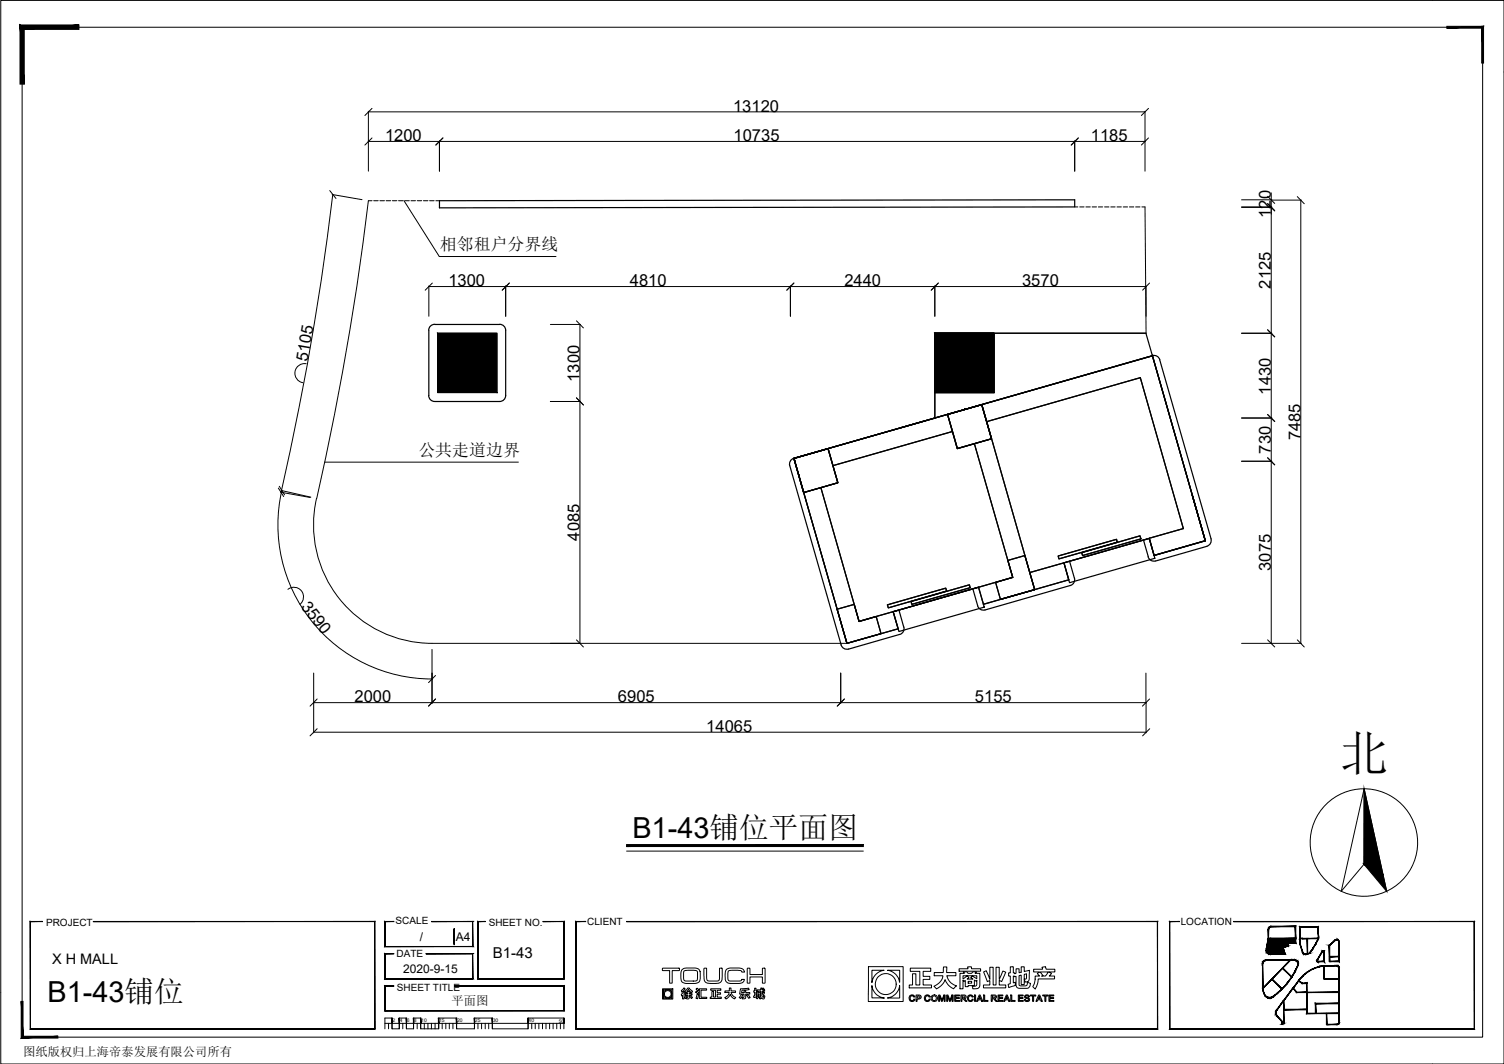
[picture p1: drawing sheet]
<svg xmlns="http://www.w3.org/2000/svg" width="420mm" height="297mm" viewBox="0 0 420 297" stroke-linecap="round" stroke-linejoin="round" font-family="sans-serif">
<!-- layer: 0 -->
<g fill="none" stroke="#000" stroke-width=".28">
<path d="M.2 .1h420v296.9h-420zM6.2 7.6h408v281.9h-408zM103.9 38.5l-2 2M103.9 30.3l-2 1.9M123.7 38.5l-1.9 2M301.2 38.5l-1.9 2M320.8 38.5l-1.9 2M320.8 30.3l-1.9 1.9M92.1 53.2l1.8 2.2M354.1 54.8l2 2M354.1 56.8l2 2M354.1 56.9l2 2"/>
<path d="M362.4 54.9l2 2M120.8 79l-2 2M142.3 79l-2 2M221.8 79l-2 2M262.1 79l-2 2M321.1 79l-1.9 2M161 89.6l2 2M354.1 92.1l2 2M161 111.1l2 2M354.1 115.7l2 2M77.8 136.3l1.4 2.3M78 135.7l1.5 2.5"/>
<path d="M354.1 127.8l2 2M161 178.6l2 2M354.1 178.6l2 2M362.4 178.6l2 2M88.6 195.1l-2 2M121.7 195.1l-2 2M121.7 188.6l-2 2M235.9 195.1l-2 2M321.1 195.1l-1.9 2M88.6 203.4l-2 2M321.2 203.4l-2 2M175 237.6h66.2"/>
<path d="M381.1 220.2l-.1 21.1-6.3 7.5zM381.1 220.2l6.3 28.7M107.5 285.7h50v1.5M108.5 285.7v1.5M109.5 285.7v1.5M111.5 285.7v1.5M112.5 285.7v1.5M113.5 285.7v1.5M115.5 285.7v1.5M116.5 285.7v1.5M117.5 285.7v1.5M118.5 285.7v1.5"/>
<path d="M119.5 285.7v1.5M120.5 285.7v1.5M121.5 285.7v1.5M122.6 285.7v1.5M123.5 285.7v1.5M124.5 285.7v1.5M125.5 285.7v1.5M126.5 285.7v1.5M127.6 285.7v1.5M132.5 285.7v1.5M133.5 285.7v1.5M134.5 285.7v1.5"/>
<path d="M135.6 285.7v1.5M136.5 285.7v1.5M137.5 285.7v1.5M147.5 285.7v1.5M148.5 285.7v1.5M149.5 285.7v1.5M150.5 285.7v1.5M151.6 285.7v1.5M152.5 285.7v1.5M153.5 285.7v1.5M154.5 285.7v1.5M155.5 285.7v1.5"/>
<path d="M156.5 285.7v1.5M157.5 284.2h-10v3h-10v-3h-5v3h-4.9v-3h-5v3h-5.1v-3h-2v3h-2v-3h-2v3h-2v-3h-2v3"/>
<circle cx="381" cy="235.2" r="15"/>
</g>
<g fill="#000" stroke="#000" stroke-width=".28">
<path d="M371.3 263.9h.2z"/>
<path d="M413.9 7.9v9.7h.5zM413.9 7.9l.5-.5v10.2zM404.2 7.9h9.7l.5-.5zM404.2 7.4h10.2l-10.2 .5z"/>
<path d="M5.6 7v16.5h1.2zM5.6 7l1.2 1.2v15.3zM5.6 7l1.2 1.2 15.3-1.2zM6.8 8.2l15.3-1.2v1.2z"/>
<path d="M175 235.8v.5l66.2-.5zM175 236.3l66.2-.5v.5z"/>
<path d="M381.1 220.2l5.2 23.9-5.3-2.8zM381 241.3l6.4 7.6-1.1-4.8z"/>
<path d="M26.1 257.2h78.6zM26.1 257.3l78.6-.1zM104.7 257.2v30.1zM104.6 257.3l.1 30zM8.5 287.3h96.2zM8.5 287.3l96.1-.1zM8.5 257.2v30.1zM8.5 257.2v30zM8.5 257.2h3.4zM8.5 257.3l3.4-.1z"/>
<path d="M120.6 257.2h11.5zM120.6 257.3l11.5-.1zM132 257.3l.1 7zM132 257.3l.1 7zM107.5 264.3h24.6zM107.5 264.3l24.5-.1zM107.5 257.2v7.1zM107.5 257.2l.1 7zM107.5 257.2h2.5zM107.6 257.3l2.4-.1z"/>
<path d="M126.9 259.3v4.4zM126.9 259.3v4.4z"/>
<path d="M151.7 257.2h5.9zM151.7 257.3l5.9-.1zM157.6 257.2v16.1zM157.5 257.3l.1 16zM133.5 273.3h24.1zM133.5 273.3l24-.1zM133.5 257.2v16.1zM133.5 257.2l.1 16zM133.5 257.2h2.1zM133.6 257.3l2-.1z"/>
<path d="M175 257.2h148.4zM175 257.3l148.4-.1zM323.4 257.2v30.1zM323.3 257.3l.1 30zM160.9 287.3h162.5zM160.9 287.3l162.4-.1zM160.9 257.2v30.1zM160.9 257.2l.1 30zM160.9 257.2h2.7zM161 257.3l2.6-.1z"/>
<path d="M344.6 257.2h67.3zM344.6 257.3l67.3-.1zM411.9 257.2v30.1zM411.9 257.3v30zM326.7 287.3h85.2zM326.7 287.3l85.2-.1zM326.7 257.2v30.1zM326.7 257.2l.1 30zM326.7 257.2h2.8zM326.8 257.3l2.7-.1z"/>
<path d="M354.3 259.4l.1 2.5 .1-2.4zM354.3 259.4l-.1 2.7zM354.4 261.9l-.2 .2 .8-.2zM354.2 262.1l.8-.2zM355 261.9h6.8zM355 262.1h7z"/>
<path d="M354.6 258.8l.4-.2v.1zM354.6 258.8l.2 .1 .2-.2zM354.6 258.8l.2 .1-.4 .2zM354.4 259.1l.4-.2zM354.4 259.1l-.1 .3zM354.5 259.2l-.2 .2 .2 .1z"/>
<path d="M5.9 279.6l.5 9.7v-9.7zM5.9 279.6l.5 9.7-.5 .5zM6.4 289.3l-.5 .5 10.3-.5zM5.9 289.8l10.3-.5v.5z"/>
<path d="M119 266.2h13.1zM119 266.3l13.1-.1zM132 266.3l.1 7zM132 266.3l.1 7zM107.5 273.3h24.6zM107.5 273.3l24.5-.1zM107.5 266.2v7.1zM107.5 266.2l.1 7zM107.5 266.2h2.5zM107.6 266.3l2.4-.1z"/>
<path d="M127 275.2h30.6zM127 275.3l30.6-.1zM157.6 275.2v7zM157.5 275.3l.1 6.9zM107.5 282.2h50.1zM107.5 282.2l50-.1zM107.5 275.2v7zM107.5 275.2l.1 6.9zM107.5 275.2h2.5zM107.6 275.3l2.4-.1z"/>
<path d="M352.7 269l.1 6.9zM352.7 269l.1 6.9z"/>
<path d="M352.7 275.9l.1 .7zM352.8 275.9l.1 .7zM352.8 276.6l.3 .8zM352.9 276.6l.2 .8zM353.1 277.4l.1-.1 .2 .8zM353.2 277.3l.2 .8 .1-.1z"/>
<path d="M353.4 278.1l.1-.2 .3 .5zM353.5 277.9l.3 .5zM353.9 278.2l.3 .4-.4-.2zM353.9 278.2l.3 .4 .1-.2zM354.3 278.4l.4 .2h-.5zM354.3 278.4l.4 .2v-.1zM354.7 278.5h.5l-.5 .1zM354.7 278.5h.5v-.1zM355.2 278.4l.4-.1-.4 .2zM355.2 278.4l.4-.1z"/>
<path d="M353.7 264.9v.4zM353.9 264.9l-.2 .4h.2zM353.7 265.3h.2v.5zM353.9 265.3v.5zM353.9 265.8l.1-.1 .1 .4zM354 265.7l.1 .4zM354.2 266l.3 .3-.4-.2zM354.2 266l.3 .3v-.2zM354.5 266.1l.4 .2h-.4zM354.5 266.1l.4 .2z"/>
<path d="M354.4 262l-.5 2.9zM354.2 262l-.5 2.9z"/>
<path d="M353.5 268h.4zM353.5 268l.4 .1zM353.1 268.3l.4-.3zM353.1 268.3l.1 .1 .3-.2zM353.1 268.3l.1 .1-.4 .2zM352.8 268.6l.4-.2zM352.8 268.6l.1 .1-.2 .3zM352.9 268.7l-.2 .3z"/>
<path d="M353.9 268h7zM353.9 268.1l7-.1z"/>
<path d="M354.9 266.2h3.9zM354.9 266.3h4.1zM358.4 264.4l.4 1.8 .2 .1zM358.4 264.4l.6 1.9zM358.4 264.4l.1 .2 1.3-.6zM358.5 264.6l1.3-.6 .1 .1zM359.8 263.2l.1 .9zM359.8 263.2l.1 .9zM359.8 263.2l.1 .1 1.9-.1zM359.9 263.3l1.9-.1 .2 .1zM361.8 262.1v1.1l.2 .1zM361.8 262.1l.2-.2v1.4zM354.3 262.1l7.7-.2zM354.3 261.9h7.7z"/>
<path d="M355.4 273.2l-.1 .2 2.9 2.7zM355.3 273.4l2.9 2.7-.1 .1z"/>
<path d="M355.6 278.2l1.4-.9-1.4 1zM355.6 278.2l1.4-.9-.2-.1zM356.8 277.2l1.3-1-1.1 1.1zM356.8 277.2l1.3-1zM358.1 276.1l1.6-1.5zM359.5 274.5l-1.4 1.6 1.6-1.5zM361 272.7l-1.3 1.9-.2-.1zM360.8 272.7l-1.3 1.8 1.5-1.8zM362 271.1l-1 1.6h-.2zM361.8 271l-1 1.7 1.2-1.6zM362.7 269.4l-.7 1.7-.2-.1zM362.6 269.3l-.8 1.7z"/>
<path d="M358.4 270.2l-.1 .1 2.6 2.4zM358.3 270.3l2.6 2.4z"/>
<path d="M353.9 264.5l4.7 .4-.2-.4zM353.9 264.5l4.7 .4h-4.8z"/>
<path d="M361.2 275.7l-2.6 3.6h.1zM361.2 275.7l.2 .1-2.7 3.5z"/>
<path d="M353.8 264.9l4.8 .2v-.2zM353.8 264.9l4.8 .2h-4.8z"/>
<path d="M353.8 265.1l4.8 .2v-.2zM353.8 265.1l4.8 .2h-4.8z"/>
<path d="M353.8 265.3l4.9 .2-.1-.2zM353.8 265.3l4.9 .2h-4.9z"/>
<path d="M353.8 265.5l5 .2-.1-.2zM353.8 265.5l5 .2h-4.9z"/>
<path d="M353.9 265.7l4.9 .2v-.2zM353.9 265.7l4.9 .2h-4.8z"/>
<path d="M354 265.9l4.9 .1zM354 265.9l4.9 .1z"/>
<path d="M354.2 266l4.7 .1zM354.2 266l4.7 .1z"/>
<path d="M354.3 266.1l4.6 .1zM354.3 266.1l4.6 .1z"/>
<path d="M354.5 266.2l4.4 .1zM354.5 266.2l4.4 .1z"/>
<path d="M354.7 266.3h4.2zM354.7 266.3h4.2z"/>
<path d="M354.1 263.3h5.7zM354.1 263.3h7.8z"/>
<path d="M354.1 263.3l5.7 .2v-.2zM354.1 263.3l5.7 .2h-5.7z"/>
<path d="M354.1 263.5l5.7 .6v-.6zM354.1 263.5l5.7 .6h-5.9z"/>
<path d="M353.9 264.1l4.5 .4 1.4-.4zM353.9 264.1l4.5 .4h-4.5z"/>
<path d="M360.5 268l-7.7 8 7.8-7.9zM360.5 268l-7.7 8-.1-.1z"/>
<path d="M360.9 268.1l.6-.1zM360.9 268h.6z"/>
<path d="M361.8 258.7v3.2l.2 .2zM361.8 258.7l.2-.1v3.5zM355 258.7h6.8l.2-.1zM355 258.6h7l-7 .1z"/>
<path d="M354.3 262l7.6 1.3v-1.3zM354.3 262l7.6 1.3h-7.8z"/>
<path d="M362.7 268.8l-.1 .6zM362.5 268.9l.1 .5 .1-.6zM362.5 268.4l.2 .4-.2 .1zM362.3 268.5l.2 .4v-.5zM362 268.1l.5 .3-.2 .1zM362 268.1l.3 .4zM361.5 268l.5 .2zM361.5 268l.5 .2z"/>
<path d="M363.1 273.3l-1.7 2.5 1.8-2.4zM363.1 273.3l-1.7 2.5-.2-.1z"/>
<path d="M363.1 262l.1 1.3zM363.1 262l.1 1.3zM363.1 263.3l.8 2.5zM363.1 263.3l.7 2.6z"/>
<path d="M363.8 265.9l.2 .3zM363.9 265.8l.1 .4 .2-.1zM364 266.2l.2-.1 .2 .2zM364.2 266.1l.2 .2z"/>
<path d="M364.4 266.2h.8zM364.4 266.3l.8-.1z"/>
<path d="M365.2 262l.1 4.2zM365.2 262v4.3zM365.3 266.2l-.1 .1zM365.2 266.3l.2-.1z"/>
<path d="M365.4 266.2h.5zM365.4 266.2h.5z"/>
<path d="M366.8 264.9l-.9 1.3-.1-.1zM366.7 264.8l-.9 1.3 1-1.2zM367.7 263.5l-.9 1.4-.1-.1zM367.5 263.4l-.8 1.4 1-1.3zM368.4 262l-.7 1.5-.2-.1zM368.3 262l-.8 1.4z"/>
<path d="M367.9 267.9l.1 .1-.1 .1zM367.9 268.1l.1-.1zM367.9 268.1v.2zM368 268.1l-.1 .2zM367.9 268.3l.1-.1v.2zM368 268.2v.2zM368.1 268.3l.1 .2zM368.1 268.3l.1 .2z"/>
<path d="M369.4 265.6l-1.5 2.3 .1 .1zM369.4 265.6l.1 .1-1.5 2.3z"/>
<path d="M368.1 258.8l.3 2.9zM368.2 258.7l.2 3zM363.2 258.8l5-.1zM363.1 258.7h5.1zM363.1 258.7l.1 3.2zM363.1 258.7v3.4zM363.2 261.9l-.1 .2 .7-.2zM363.1 262.1l.7-.2zM363.8 261.9h4.5zM363.8 262.1l4.5-.2z"/>
<path d="M368.4 261.7v.3zM368.3 261.7v.3z"/>
<path d="M369.5 265.5h.2zM369.5 265.5h.2zM369.5 265.5l.1 .1h-.2zM369.4 265.6h.2z"/>
<path d="M369.7 265.4h.2zM369.7 265.5l.2-.1z"/>
<path d="M369.8 269.6v3.7h.2zM369.8 269.6h.2v3.7z"/>
<path d="M369.8 265.5v2.7h.2zM369.8 265.5h.2v2.7z"/>
<path d="M368.6 269.8l1.3-.2zM368.6 269.8v.1l1.3-.2zM367.3 270.2l1.3-.4v.1zM367.3 270.2l1.3-.3zM366.1 270.7l1.2-.5zM366.1 270.7l1.2-.4zM365 271.5l1.1-.8zM365 271.5l1.1-.6zM363.9 272.4l1.1-.8zM363.9 272.4h.2l.9-.8zM363.9 272.4h.2l-1 .9zM363.1 273.3l.1 .1 .9-1z"/>
<path d="M369.9 273.2h4.2zM369.9 273.3l4.2-.1z"/>
<path d="M369.8 268.2l.2 .3v-.3zM369.8 268.2l.2 .3zM368.2 268.5h1.8l-.2-.2zM368.2 268.3h1.6l-1.6 .2z"/>
<path d="M371.4 267v.2l2.7-.2zM371.4 267.2l2.7-.2v.2z"/>
<path d="M371.3 263.9l.2 4.5v-4.5zM371.3 263.9l.2 4.5h-.2z"/>
<path d="M371.5 263.9l1.6-1.4-.1-.1zM371.4 263.8l1.6-1.4z"/>
<path d="M369.9 269.7l3.5-.1zM369.9 269.6h3.5z"/>
<path d="M374 270.2l.1 6.8zM374 270.2l.1 6.8z"/>
<path d="M374 262.8l.1 4.3zM374 262.8l.1 4.3z"/>
<path d="M365 277.1l9.1-.1zM365 277h9.1zM362.2 277.1l2.8-.1zM362.2 277h2.8l-2.8 .1zM361.2 275.9l1 1.2v-.1zM361.2 275.9l.1-.1 .9 1.2z"/>
<path d="M374 269.9l.1 .3zM373.9 270l.1 .2v-.3zM373.8 269.6l.2 .3-.1 .1zM373.8 269.6l.1 .4zM373.4 269.6h.4l-.1 .2zM373.4 269.6l.3 .2z"/>
<path d="M373.9 262.5l.2 .2zM373.9 262.5l.1 .3zM373.7 262.3l.1 .3zM373.7 262.3l.1 .3zM373.3 262.3h.4l-.1 .2zM373.3 262.3l.3 .2zM373 262.4l.3-.1zM373 262.4h.3z"/>
<path d="M374 267.1l.1 1.4zM374 267.1l.1 1.4zM371.4 268.5h2.7l-.1-.2zM371.4 268.3h2.6l-2.6 .2z"/>
<path d="M109.5 284.2l.1 1.5zM109.5 284.2l.1 1.5z"/>
<path d="M111.5 284.2l.1 1.5zM111.5 284.2l.1 1.5z"/>
<path d="M113.5 284.2l.1 1.5zM113.5 284.2l.1 1.5z"/>
<path d="M115.5 284.2l.1 1.5zM115.5 284.2l.1 1.5z"/>
<path d="M117.5 284.2l.1 1.5zM117.5 284.2l.1 1.5z"/>
<path d="M122.5 284.2l.1 1.5zM122.5 284.2l.1 1.5z"/>
<path d="M127.5 284.2l.1 1.5zM127.5 284.2l.1 1.5z"/>
<path d="M132.5 284.2l.1 1.5zM132.5 284.2l.1 1.5z"/>
<path d="M137.5 284.2l.1 1.5zM137.5 284.2l.1 1.5z"/>
<path d="M147.5 284.2l.1 1.5zM147.5 284.2l.1 1.5z"/>
<path d="M157.5 284.2l.1 1.5zM157.5 284.2l.1 1.5z"/>
<path d="M356.4 282.2l-.1 .5zM356.5 282.3l-.2 .4h.2zM356.3 282.7h.2l-.1 .5zM356.5 282.7l-.1 .5zM356.4 283.2l.3 .5zM356.6 283.2l.1 .5z"/>
<path d="M358.6 279.3l-2.2 2.9 .1 .1zM358.6 279.3h.1l-2.2 3z"/>
<path d="M358.6 281.8l.1 4zM358.6 281.8l.1 4zM358.6 279.3l.1 2.5zM358.6 279.3l.1 2.5z"/>
<path d="M358.1 285.9h.5v-.2zM358.1 285.9l.5-.2zM358.1 285.3v.6l.2-.2zM358.1 285.3h.2v.4zM356.7 283.7l1.4 1.6h.2zM356.7 283.7l1.6 1.6z"/>
<path d="M358.6 281.8v.1l6.4-.1zM358.6 281.9l6.4-.1 .1 .1zM365 274.6l.1 7.3zM365.1 274.4v7.5zM363.7 274.6h1.3l.1-.2zM363.8 274.4h1.3l-1.4 .2zM362.8 273.8l.9 .8 .1-.2zM362.8 273.7l1 .7-1-.6z"/>
<path d="M365 281.8l.1 1.1zM365 281.8v1.2zM365.1 282.9l-.1 .1 9.1-.1zM365 283l9.1-.1z"/>
<path d="M367.5 280.1v2.8h.1zM367.5 280.1l.1 .1v2.7zM367.5 280.1l.1 .1 6.5-.1zM367.6 280.2l6.5-.1v.1z"/>
<path d="M370.6 285.9h2.9zM370.6 286.1l2.9-.2z"/>
<path d="M370.5 282.9l.2 3.1zM370.5 282.9l.2 3.1z"/>
<path d="M373.5 285.9l.3 .1zM373.5 285.9l.3 .1zM373.7 285.9l.3-.2zM373.9 285.7l-.2 .2zM374.1 285.4l-.2 .3zM374 285.4l-.1 .3z"/>
<path d="M374 280.1l.1 5.3zM374 280.1l.1 5.3zM374 277l.1 3.1zM374 277l.1 3.1z"/>
</g>
<g fill="none" stroke="#000" stroke-width=".34">
<path d="M122.8 56l177.4-.2v2l-177.4 .2zM119.8 92.2v18.2a1.67 1.67 0 0 0 1.7 1.7h18.1a1.67 1.67 0 0 0 1.7-1.7v-18.2M121.4 90.5a1.67 1.67 0 0 0-1.6 1.7M121.5 90.6h18.1M122.3 93h16.5v16.6h-16.5zM139.6 90.5a1.67 1.67 0 0 1 1.7 1.7M261.2 93h16.5v16.6h-16.5zM320.2 93h-59v23.7l-39.4 11.3M321.9 99.3a1.63 1.63 0 0 1 2.1 1.1l14.3 50a1.67 1.67 0 0 1-1.1 2.1M321.9 99.3l-70.7 20.2 70.7-20.2 12.6 43.7M321.9 99.3l14.8 51.6-14.3 4.2 14.3-4.2M321.9 99.3l-1.8-6.3h-58.9v23.7"/>
<path d="M321.9 99.3l14.8 51.7-14.3 4.1-1.3-4.8M321.9 99.3l14.8 51.7M321.9 99.3l-100.1 28.7M258.7 117.4l-36.9 10.6 14.8 51.6M264.7 115.7l9.6-2.7 2.7 9.5-9.5 2.7zM264.7 115.7l9.5-2.7 2.8 9.5-9.6 2.8zM274.3 112.9l14.8 51.7M275.6 117.7l43-12.3 12 42.2-9.5 2.7M221.8 127.9a1.67 1.67 0 0 0-1.2 2.1l14.4 50.1M221.8 128l9.6-2.7 2.7 9.5-9.6 2.7zM221.8 128l9.5-2.7 2.8 9.5-9.6 2.7zM221.8 128l14.8 51.6"/>
<path d="M221.8 128h.1M229.3 136.1l10.7 37.4 33.3-9.6M266.1 120.5l-33.4 9.5M272.2 123.9l10.7 37.3-9.6 2.7M281.6 156.4l4.7-1.3 2.8 9.5-9.6 2.7-1.4-4.7 4.8-1.4zM295.6 155.2l16.3-4.6 .2 .8-16.3 4.6zM297.2 157.1l23.9-6.8 1.5 5.6-23.8 6.8zM297.2 157.1l-9.5 2.7M297.2 157.1l1.4 4.8M298.8 156.7l1.4 4.7a1.67 1.67 0 0 1-1.2 2.1M302.2 154.3l16.3-4.7 .2 .8-16.3 4.7zM319.4 150.8l1.4 4.7"/>
<path d="M320.7 155.4a1.67 1.67 0 0 0 2.1 1.2M321.1 150.3l-23.9 6.8M337.2 152.5l-14.4 4.1M233.8 170.1l4.8-1.4 1.4 4.8 4.8-1.4 1.3 4.8-9.5 2.7zM247.9 168.9l16.3-4.7 .3 .8-16.3 4.7zM249.5 170.8l23.8-6.9 1.7 5.6-23.9 6.8zM250.3 170.5l-.8 .3 1.4 4.7-14.3 4.1M251.1 170.3l1.4 4.8a1.67 1.67 0 0 1-1.2 2l-14.2 4.1M254.5 167.9l16.3-4.6 .2 .8-16.3 4.6zM273.3 163.9l-.7 .3M298.6 161.9l-23.9 6.8-1.3-4.8M298.6 161.9l-23.9 6.8"/>
<path d="M299 163.4l-23.8 6.9a1.67 1.67 0 0 1-2.1-1.2l-1.3-4.7M235 180a1.67 1.67 0 0 0 2 1.2"/>
</g>
<g fill="#000">
<circle cx="321.9" cy="99.3" r=".17"/>
<circle cx="269.5" cy="114.3" r=".17"/>
<circle cx="222" cy="128.8" r=".17"/>
<circle cx="223.2" cy="132.7" r=".17"/>
</g>
<path d="M102.9 56a808.1 808.1 0 0 1-14.4 83.2M319.9 57.8l.3 35.2M88.4 139.1a33.1 33.1 0 0 0 32.3 40.5h115.9" fill="none" stroke="#000" stroke-width=".28"/>
<g fill="#000" stroke="#000" stroke-width=".28">
<path d="M122.3 93l16.5 16.6v-16.6zM122.3 93l16.5 16.6h-16.5z"/>
<path d="M261.2 93l16.5 16.6v-16.6zM261.2 93l16.5 16.6h-16.5z"/>
</g>
<g fill="none" stroke="#000" stroke-width=".28">
<path d="M102.9 56h1M104.4 56h1.3M106.1 56h1.3M107.9 56h1.2M109.6 56h1.3M111.3 56h1.3M113.1 56h1.2M114.8 56h1.3M116.5 56h1.3M118.3 56h1.2M120 56h1.3M121.8 56h1"/>
<path d="M300.2 57.8h.9M301.6 57.8h1.3M303.4 57.8h1.2M305.1 57.8h1.2M306.8 57.8h1.3M308.6 57.8h1.2M310.3 57.8h1.2M312 57.8h1.3M313.8 57.8h1.2M315.5 57.8h1.2M317.2 57.8h1.3M319 57.8h.9"/>
</g>
<!-- layer: DIM -->
<g fill="none" stroke="#000" stroke-width=".28">
<path d="M102.9 31.1v16.7M102.9 39.5h217M102.9 31.2h217M122.8 39.4v8.4M300.2 39.4v8.4M319.9 31.1v16.7M92.8 54.3l8.3 1.4M93 54.3a808.1 808.1 0 0 1-14.5 83.1M112.9 56l9.8 15.6h32.6M346.8 55.8h8.5M346.8 57.8h8.5M346.8 57.9h8.5"/>
<path d="M355.1 53.8v6M355.1 57.9v121.7M355.1 55.9h8.5M363.4 55.9v123.7M119.8 80h200.4M119.8 79.8v8.5M141.3 79.8v8.5M220.8 79.8v8.5M261.2 79.8v8.5M320.2 79.8v8.5M153.8 90.6h8.4M162 90.6v89"/>
<path d="M346.8 93h8.5M85.5 101.5a2.69 2.69 0 0 0-3.1 2.2 2.69 2.69 0 0 0 2.2 3.1M153.8 112.1h8.4M346.8 116.7h8.5M78.4 137.4l8.3 1.5M78.6 136.9l8.2 1.9M78.7 136.9a43 43 0 0 0 42 52.7M90.7 129h54.1M346.8 128.8h8.5M80.4 164.5a2.69 2.69 0 0 1 3.8 .5 2.69 2.69 0 0 1-.4 3.7M153.8 179.6h8.4M346.8 179.6h16.8"/>
<path d="M87.6 187.9v16.7M87.6 196.2h232.6M120.7 181.3v15M234.9 187.9v8.4M320.1 187.9l.1 16.7M87.6 204.4h232.6"/>
</g>
<g fill="none" stroke="#000" stroke-width=".28">
<path d="M185.1 276h2.9v2.9h-2.9zM185.1 270.3h4.4a.35 .35 0 0 1 .3 .3 .35 .35 0 0 1-.2 .4h-1.8v3.4l-.6 .1-.1-3.5h-2zM185.3 277.6a1.16 1.16 0 0 0 1.2 1.1h-1.2zM185.3 276.3h1.2a1.16 1.16 0 0 0-1.2 1.1zM186.6 276.3h1.1v1.1a1.16 1.16 0 0 0-1.1-1.1zM186.6 278.7a1.16 1.16 0 0 0 1.1-1.1v1.1zM190.3 276.5l.8-.7 .3 .3-.9 .9zM190.5 270.8a3.9 3.9 0 0 1 3-.6 1.65 1.65 0 0 1 2.1 1v.1a3.4 3.4 0 0 1-.5 3l-1 .3h-1.9a1.55 1.55 0 0 1-2-1.7zM191.1 271.1l.8-.2h1.7a.92 .92 0 0 1 1 .1 .92 .92 0 0 1 .3 1v.8a.95 .95 0 0 1-.4 1 .95 .95 0 0 1-1 .1h-1.7a.73 .73 0 0 1-.8-.3 .73 .73 0 0 1 0-.8zM191.1 276.8l.3 .2-.3 .4v1.5h-.4v-1l-.2 .2-.2-.5zM191.6 277.9l.4 .1-.5 .8-.4-.3zM192.1 275.9l.5-.1 .9 .9-.2 .4-.3-.2v.2h-.4v.3h.7v.4h-.5a.59 .59 0 0 0-.3 .9 .4 .4 0 0 1-.4 .2 .4 .4 0 0 1-.3-.4h-.1a.36 .36 0 0 0 .5-.3 .36 .36 0 0 0-.2-.4h-.6v-.4h.8v-.3h-.7l-.2-.3z"/>
<path d="M192.4 276.3l.4 .5h-.9zM192.7 278l.3-.1 .5 .6-.4 .3zM194.5 276.1l.3-.2 .5 .4-.3 .3zM194.6 276.6l.6 .5-.3 .3-.5-.4zM194.8 277.5l.4 .2-.3 1.1-.5-.1zM195.4 276h2v.4h-1.6v2h1.6v.4h-2zM196.7 270.4l.7-.1v2.1a1.01 1.01 0 0 0 .7 1.5h1.5a.96 .96 0 0 0 1.4-.7l.1-2.9 .7 .1v1.9a1.72 1.72 0 0 1-1.9 2.3h-1.3a1.55 1.55 0 0 1-1.9-1.9zM198.5 276h2.9v.5h-1v.6h.9v.5h-.9v.8h1.1v.4h-3.1v-.4h.5v-1.6h.4v1.6h.6v-1.9h-1.4zM202.5 276.6h1.3v-.8h.4v.8h1.3v.5h-1.3a2.24 2.24 0 0 0 1.3 1.4l-.2 .3a1.12 1.12 0 0 1-1.3-1.2l-1 1.2-.2 .1-.3-.4a1.35 1.35 0 0 0 1.1-1.4h-1.1zM202.9 270.7a4.2 4.2 0 0 1 3-.5h.2a1.46 1.46 0 0 1 1.9 1.2h-.1a.7 .7 0 0 1-1-.4l-2.4-.1a.9 .9 0 0 0-.9 .2 .9 .9 0 0 0-.3 .9v.6a1.02 1.02 0 0 0 .3 1.2 1.02 1.02 0 0 0 1.2 .1l2.1-.1a.6 .6 0 0 1 1-.2 1.89 1.89 0 0 1-2.2 1h-.8a1.76 1.76 0 0 1-1.8-.4 1.76 1.76 0 0 1-.5-1.8v-1.2zM206.8 276l2.4-.1 .1 .4-2 .2-.1 .6h.7v-.5h.4v.5h1.2l-.1 .4h-1.1v.7a.6 .6 0 0 1-.3 .6 .6 .6 0 0 1-.7 0v-.4l.6-.1v-.8h-1.3zM207.1 277.6l.5 .2-.8 1-.3-.3z"/>
<path d="M208.6 277.8l.3-.2 .7 .9-.4 .2zM208.8 270.3l.7 .1v1.7h3.5v-1.4a.43 .43 0 0 1 .6-.4 .43 .43 0 0 1 .1 .7v3.4h-.7v-1.7h-3.5v1.3a.43 .43 0 0 1-.5 .5 .43 .43 0 0 1-.3-.7zM210.8 275.9h.4v.7h.2v.4h-.2v.9l.2-.1v.4l.1-1.9h1.1v-.5h.3v.5h.3l-.2-.3 .2-.2 .3 .4-.2 .1h.3v.4h-.7l.1 .8 .2-.6 .4 .2-.5 1.1 .1 .3 .1-.6a.45 .45 0 0 1 .2 .7 .45 .45 0 0 1-.7-.1l-.5 .4-.2-.3a1.04 1.04 0 0 0 .5-1.5v-.4h-.8v.4h.7a.88 .88 0 0 1-.5 1.2l-.2-.1-.3 .7-.3-.3 .2-.4-.8 .3-.1-.4 .3-.1v-1h-.2v-.4h.2zM211.8 277.4h.3l-.1 .6h-.2zM242.6 269.9h9.7v9.7h-9.7zM243.6 275.2a4 4 0 0 0 3.4 3.4h-3.4zM243.6 270.9h3.3a3.9 3.9 0 0 0-3.3 3.4zM247.9 278.6a4 4 0 0 0 3.4-3.4v3.4zM248 270.9h3.3v3.3a3.9 3.9 0 0 0-3.3-3.3zM254.1 278a.85 .85 0 0 1 1.5 .3h-.2a.61 .61 0 0 0-.9-.2 .61 .61 0 0 0-.2 .9 .61 .61 0 0 0 .9 .1l.3-.1a.84 .84 0 0 1-1.2 .5 .84 .84 0 0 1-.3-1.3zM254.3 270.3h5.7v.9h-2.1v1.4h1.9v.8h-1.9v1.6h2.3v.8h-6.2v-.8h.9v-3.1h1v3.1h1.1v-3.8h-2.7zM255.9 277.8a1.03 1.03 0 0 1 1.4 .7l-.3 .3-.8 .1v.7h-.3z"/>
<path d="M256.2 278l.7 .1a.42 .42 0 0 1-.1 .6 .42 .42 0 0 1-.6-.1zM258.4 278a.85 .85 0 0 1 1.4 .3h-.2a.61 .61 0 0 0-.8-.2 .61 .61 0 0 0-.2 .9 .61 .61 0 0 0 .9 .1v-.2l.3 .1a.84 .84 0 0 1-1.2 .5 .84 .84 0 0 1-.3-1.3zM261 271.5h2.5l.1-1.6h.9v1.6h2.5v.9h-2.5a3.8 3.8 0 0 0 2.7 2.8l-.8 .8a4 4 0 0 1-2.4-2.5 4.5 4.5 0 0 1-2.4 2.5l-.7-.7a3.7 3.7 0 0 0 2.5-2.9h-2.4zM262.2 277.8h.4l.5 1.4 .6-1.4h.3v1.8h-.2v-1.5l-.6 1.5h-.2l-.5-1.5v1.5h-.3zM264.5 277.8h.3l.5 1.4 .6-1.4h.4v1.8h-.3v-1.5l-.5 1.5h-.2l-.6-1.5v1.5h-.2zM266.7 277.8h1.4v.2h-1.1v.5h1v.3h-1v.5h1.1v.3h-1.4zM267.9 270.5h2.5l-.1-.6h1.1v.6h2.5v.6h-6zM268.2 271.7h1.2l-.3-.4h1a.76 .76 0 0 0 1.2 .4l.2-.1a1.03 1.03 0 0 1 1.3-.3l-.4 .4h1.3v3.3a1.15 1.15 0 0 1-1.5 1h-.5l-.1-.7a.82 .82 0 0 0 1.3-.5v-1.1l-.2 .2-.5-.3v1.6h-1.7v.2h-.8v-1.7l-.5 .3-.2-.4v2.4h-.8zM268.4 277.8h.7a.54 .54 0 0 1 .8 .3 .54 .54 0 0 1-.4 .7l.6 .8h-.4l-.6-.8h-.4v.8h-.3zM268.7 278h.4a.3 .3 0 0 1 .5 .2 .3 .3 0 0 1-.4 .3h-.5zM269 272.4h3.9v.8l-1.3-.7-.4 .5 .6 .3h-1.6l.5-.3-.5-.6-1.2 .9zM270.4 278a.85 .85 0 0 1 1.5 .3h-.2a.61 .61 0 0 0-.9-.2 .61 .61 0 0 0-.2 .9 .61 .61 0 0 0 .9 .1l.3-.1a.84 .84 0 0 1-1.2 .5 .84 .84 0 0 1-.3-1.3z"/>
<path d="M270.5 274h.9v.5h-.9zM272.2 277.8h.3v1.8h-.3zM273.6 277.8h.2l.8 1.8h-.3l-.2-.5h-.8l-.2 .5h-.3zM273.7 278.1l.3 .8h-.6zM274.8 271.3l.7-.3 1 2.3v-3.3h1v5h.8v-5h.8v3.4l1.1-2.3 .8 .3-1.1 2.6-.8-.3v1.3h1.9v.8h-6.3v-.8h1.8v-1.2l-.7 .3zM274.8 277.8h.3v1.5h.9v.3h-1.2zM276.9 277.8h.7a.54 .54 0 0 1 .7 .3 .54 .54 0 0 1-.4 .7l.7 .8h-.4l-.6-.8h-.4v.8h-.3zM277.2 278h.3a.29 .29 0 0 1 .5 .2 .29 .29 0 0 1-.3 .3h-.5zM278.8 277.8h1.4v.2h-1.1v.5h1v.3h-1v.5h1.1v.3h-1.4zM281.1 277.8h.3l.8 1.8h-.3l-.2-.5h-.9l-.1 .5h-.3zM281.3 278.1l.3 .8h-.6zM282.2 269.9h.9v1.7h.4v.3l.3-.2v-1.2h.9v1.1a.5 .5 0 0 0 .5-.2 .5 .5 0 0 0 .1-.6v-.9h.8v1.3l1.5-.3-.1 2.1a.89 .89 0 0 1-1.2 1.1l-.2-.8a.58 .58 0 0 0 .7-.2 .58 .58 0 0 0 0-.7v-.5l-.7 .1v2.9h-.8l-.1-2.7-.5 .2v1.6a.82 .82 0 0 0 .5 1.2h1.1a.73 .73 0 0 0 .7-.3 .73 .73 0 0 0 0-.7l.2 .1a.6 .6 0 0 1 .7 .3 .6 .6 0 0 1-.2 .7 1.08 1.08 0 0 1-1.3 .6h-.6a1.48 1.48 0 0 1-2-.9v-2.4l-.4 .1v-.2h-.3v1.9l.5-.2a.78 .78 0 0 1-.7 1.1l-1.1 .4-.2-.8 .6-.3v-2.1h-.4v-.9h.4z"/>
<path d="M282.4 277.8h.3v1.5h.9v.3h-1.2zM284.5 277.8h1.3v.2h-1v.5h1v.3h-1v.5h1.1v.3h-1.4zM286.3 278a.78 .78 0 0 1 1.3 .2l-.3 .1a.38 .38 0 0 0-.4-.4 .38 .38 0 0 0-.4 .5 .38 .38 0 0 0 .6 .1 .58 .58 0 0 1 .5 .8 .58 .58 0 0 1-.8 .3l-.5-.2-.2-.4h.3l.2 .3h.5l.2-.2-.1-.2a.82 .82 0 0 1-.9-.9zM287.8 277.8h1.5v.2h-.5v1.6h-.3v-1.6h-.7zM288.8 270.6h2.5l-.2-.6 1-.1 .2 .7h2.4v.7h-1.8l.9 .5-.7 .7h1.5v.8h-4.6l-.1 1.2-.7 1.6-.6-.8a5.1 5.1 0 0 0 .6-2.8h1.2l-.6-.7 .6-.5h-1.6zM290.2 277.8h.2l.8 1.8h-.3l-.2-.5h-.8l-.2 .5h-.3zM290.3 278.1l.3 .8h-.6zM290.6 271.3h2.3l-.6 .9a.86 .86 0 0 1-1.2 .3l.2-.2zM291.3 277.8h1.5v.2h-.6v1.6h-.3v-1.6h-.6zM293 277.8h1.4v.2h-1.1v.5h1v.3h-1v.5h1.1v.3h-1.4z"/>
<circle cx="186.5" cy="277.5" r=".96"/>
<circle cx="247.4" cy="274.7" r="2.94"/>
<circle cx="261" cy="278.7" r=".64"/>
<circle cx="261" cy="278.7" r=".92"/>
</g>
<text font-size="13.7" x="374.3" y="215.4">北</text>
<g font-size="8.1">
<text x="176.7" y="234">B1-43铺位平面图</text>
<text x="13.3" y="279.8">B1-43铺位</text>
</g>
<g font-size="4.7">
<text x="122.9" y="69.9">相邻租户分界线</text>
<text x="116.9" y="127.3">公共走道边界</text>
</g>
<g font-size="4.6">
<text x="204.8" y="31.1">13120</text>
<text x="107.6" y="39.4">1200</text>
<text x="204.9" y="39.4">10735</text>
<text x="304.8" y="39.4">1185</text>
<text x="355" y="60.8" transform="rotate(-90 355 60.8)">120</text>
<text x="125.3" y="80">1300</text>
<text x="176" y="80">4810</text>
<text x="235.9" y="80">2440</text>
<text x="285.5" y="80">3570</text>
<text x="355" y="80.6" transform="rotate(-90 355 80.6)">2125</text>
<text x="85.9" y="101.1" transform="rotate(-80 85.9 101.1)">5105</text>
<text x="161.9" y="106.6" transform="rotate(-90 161.9 106.6)">1300</text>
<text x="355" y="110.1" transform="rotate(-90 355 110.1)">1430</text>
<text x="363.3" y="122.9" transform="rotate(-90 363.3 122.9)">7485</text>
<text x="355" y="126.6" transform="rotate(-90 355 126.6)">730</text>
<text x="161.9" y="150.9" transform="rotate(-90 161.9 150.9)">4085</text>
<text x="355" y="159.3" transform="rotate(-90 355 159.3)">3075</text>
<text x="83.9" y="169.3" transform="rotate(51 83.9 169.3)">3590</text>
<text x="99.1" y="196.1">2000</text>
<text x="172.6" y="196.1">6905</text>
<text x="272.4" y="196.1">5155</text>
<text x="197.3" y="204.3">14065</text>
</g>
<text font-size="4.2" x="137.7" y="267.3">B1-43</text>
<text font-size="4" x="14.6" y="269.1">X H MALL</text>
<g font-size="3.4">
<text x="117.3" y="262.7">/</text>
<text x="127.3" y="262.7">A4</text>
<text x="112.6" y="271.6">2020-9-15</text>
<text x="126.2" y="280.7">平面图</text>
<text x="6.5" y="294.8">图纸版权归上海帝泰发展有限公司所有</text>
</g>
<g font-size="2.8">
<text x="12.9" y="258.6">PROJECT</text>
<text x="110.5" y="258.1">SCALE</text>
<text x="136.5" y="258.4">SHEET NO.</text>
<text x="164" y="258.3">CLIENT</text>
<text x="329.9" y="258.3">LOCATION</text>
<text x="110.8" y="267.3">DATE</text>
<text x="110.9" y="276.6">SHEET TITLE</text>
</g>
<g font-size="1.4">
<text x="109.7" y="285.4">2</text>
<text x="111.7" y="285.4">4</text>
<text x="113.7" y="285.4">6</text>
<text x="115.7" y="285.4">8</text>
<text x="117.7" y="285.4">10</text>
<text x="122.7" y="285.4">15</text>
<text x="127.7" y="285.4">20</text>
<text x="132.7" y="285.4">25</text>
<text x="137.7" y="285.4">30</text>
<text x="147.7" y="285.4">40</text>
<text x="156.1" y="285.5">50</text>
</g>
</svg>
